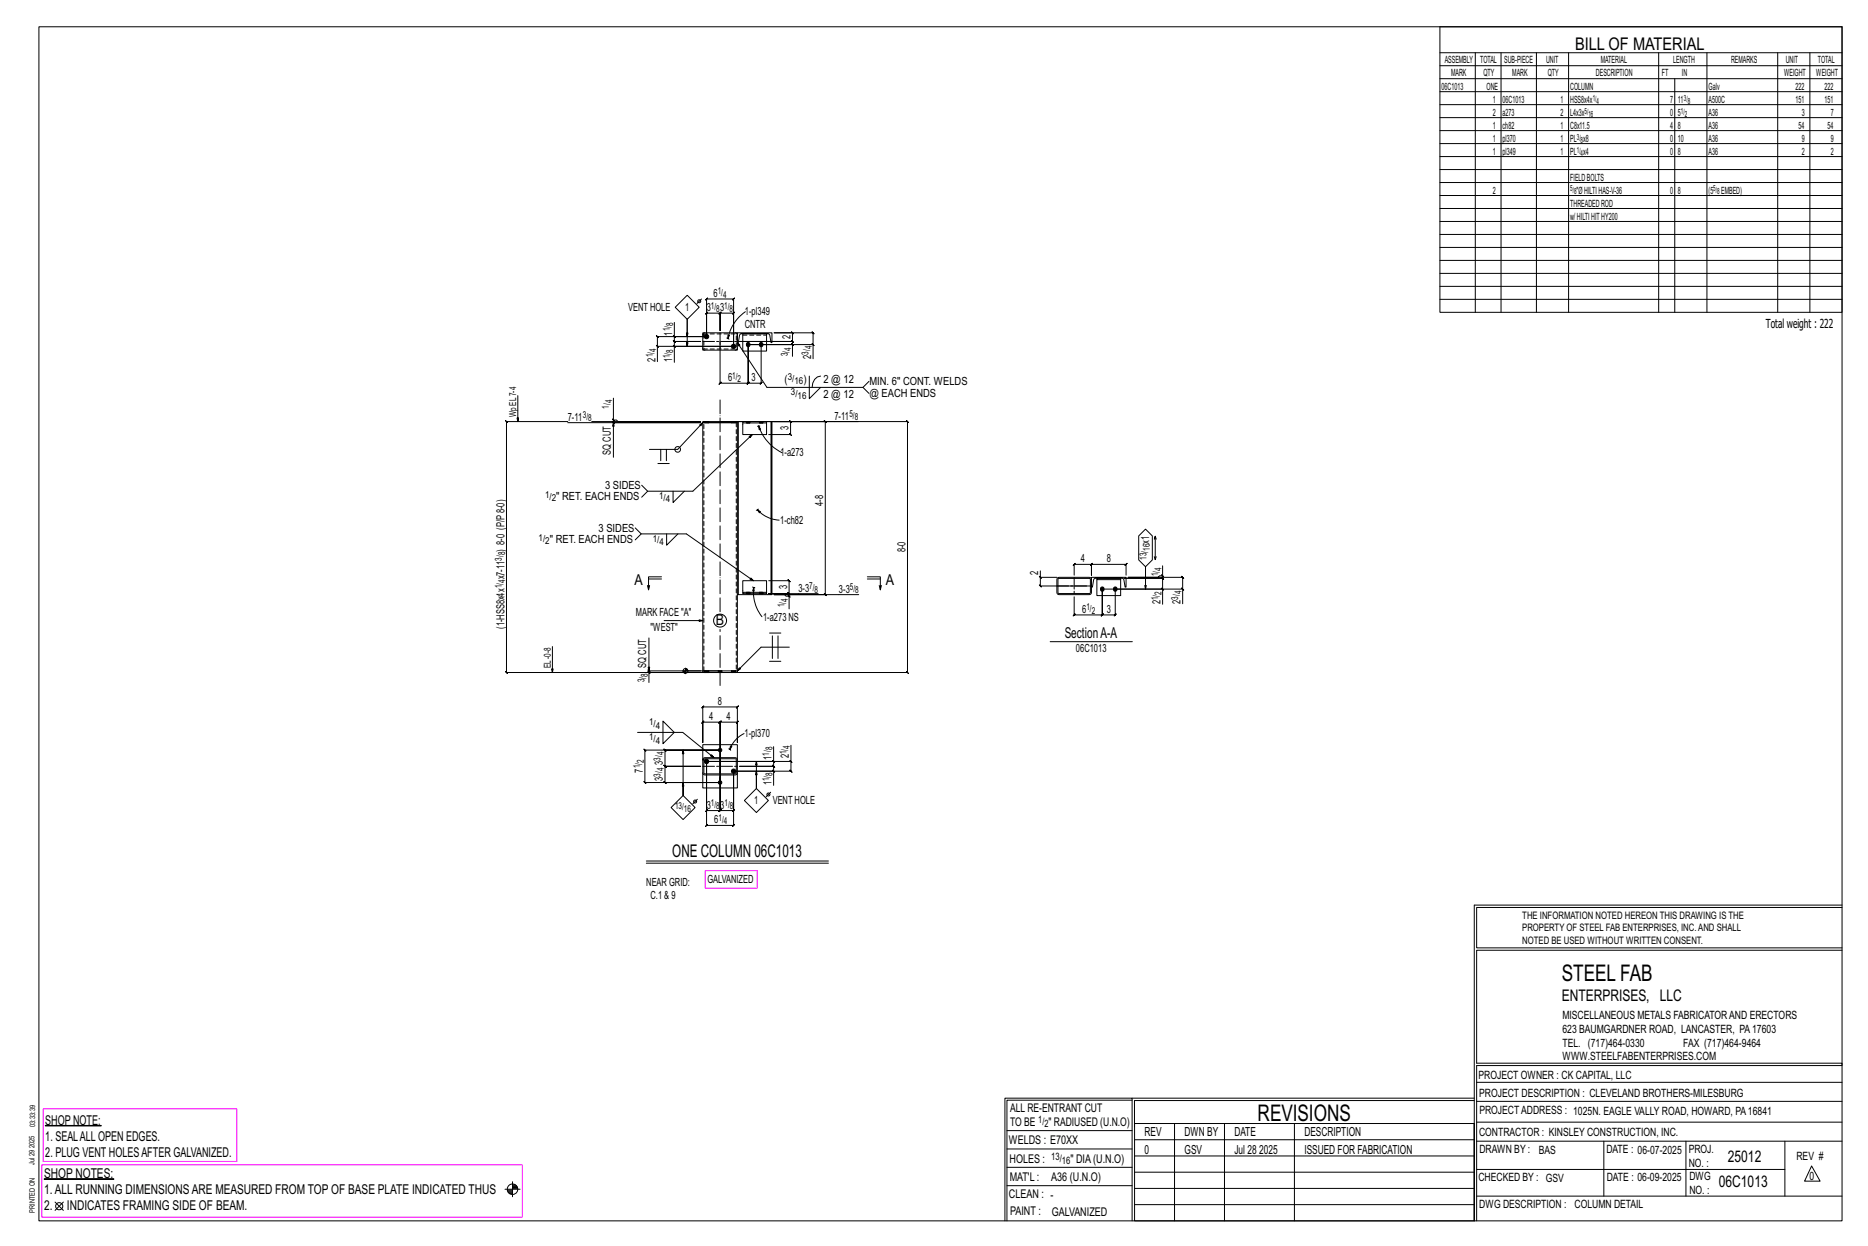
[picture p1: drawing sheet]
<svg xmlns="http://www.w3.org/2000/svg" width="914mm" height="610mm" viewBox="0 0 914 610" stroke-linecap="round" stroke-linejoin="round" font-family="sans-serif">
<g fill="#000" stroke="#000" stroke-width=".49">
<path d="M22 551h28zM22 577h34z"/>
<circle cx="346" cy="165" r="1.1"/>
<circle cx="359" cy="169" r="1.1"/>
<circle cx="366" cy="169" r="1"/>
<circle cx="372" cy="169" r="1"/>
<circle cx="540" cy="288" r="1"/>
<circle cx="546" cy="288" r="1"/>
<circle cx="346" cy="373" r="1.1"/>
<circle cx="352" cy="367" r=".9"/>
<circle cx="359" cy="377" r="1.1"/>
<circle cx="352" cy="383" r=".9"/>
</g>
<g fill="none" stroke="#000" stroke-width=".49">
<path d="M19 13h883v584h-883zM705 13h197v140h-197zM705 26h197M705 32h197M705 39h197M722 26v127M735 26v127M752 26v127M768 26v127M812 26v127M820 39v114M836 26v127"/>
<path d="M870 26v127M886 26v127M705 45h197M705 51h197M705 58h197M705 64h197M705 70h197M705 77h197M705 83h197M705 89h197M705 96h197M705 102h197"/>
<path d="M705 108h197M705 115h197M705 121h197M705 127h197M705 134h197M330 158v7h16h-24l-1-1 1 1v4M331 150l5-6 6 6-6 6zM343 146l-2 2M352 153v1l1-1zM365 153a20 20 0 0 0-9 13M705 140h197M705 146h197"/>
<path d="M321 169l1 1zM322 177v-8h37v-23h1l-1 1v-1h-13l-1 1 1-1v19v-12l-1 1 1-1h6v1l1-1h-1v9v-9h7v1l1-1h-1v16h-29v8M330 169l1 1zM330 164l1 1zM330 165v2l1 1-1-1h13h-13l1 1-1-1v2M336 165v-9v13M344 163h17v8h-17zM352 167v20v1l1-1h-1h14v1l1-1h-1v-18v18v1l1-1h-1h7l-1 1 1-1v-18M356 165v1M356 166h1M356 164h1l-1 2zM361 163h17v5h-1v-4l-1-1h-13l-2 5z"/>
<path d="M361 168l14 22h47l3-3M364 163h11v9h-11zM387 168l1 1zM388 174v-5h-22h32v7M388 169v-2v1l-1-1h1h-26h26v1l-1-1h1v-4l-1-1 1 1h-9h19v-1l1 1h-1v6M398 168l1 1zM253 194v12M300 195v11h2h1h40h-53M396 184v11l6-5M402 184a5 5 0 0 0-4 6M422 190l3 2M278 206h-30h-1l1 1v-1v123h-1l1 1v-1h104"/>
<path d="M300 205l1 1zM300 206v1v-1l1 1h-1h43h-65M300 207v17M318 220h14l12-13-1 1 1-1v121M323 220v5M326 220v5M344 206h17v1h-17zM345 206h.1M345 207h.1M345 207h15M347 206h.1M347 207h.1"/>
<path d="M352 206h92l1 1-1-1v123l1 1-1-1h-92M358 206h.1M358 207h.1M360 206h.1M360 207h.1M361 206v85h17v-85h-1v85M361 207v121l12-11h13M361 206h3M364 206h11v1h-11zM364 207v6h11v-6M368 213l-29 27h-22l-3-3M371 208l1 2z"/>
<path d="M371 208a23 23 0 0 0 12 14M371 208v1M372 208h-1M375 206h45M378 206h9h-1l1 1v-1v7l-1-1 1 1h-11M379 206h25h-1l1 1v-1v85l-1-1 1 1h-25h41M322 227h6M311 258l3 3h22l33 23M317 240l-3 3M329 240v6l6-6M371 249l1 1v1zM371 249a15 15 0 0 0 10 5"/>
<path d="M371 249l-1 1M371 249h.1M561 259l3 3v12l-3 3-4-3v-12zM314 261l-3 3M326 261v6l6-6M509 279v3h8M561 277v11M565 272l1 2v-2M565 264l1-2v12M566 262v2M569 277v5h-1h-1h-15h27h-1l1 1v-1v6M317 286v3"/>
<path d="M317 283h7M324 282h-7v7l1-3M361 291h.1M364 290h11h-11zM364 290v-6h11v6M368 287h1M369 287v2h-1zM369 287a19 19 0 0 0 4 15M369 287v1M376 284h10l1 1-1-1v6l1 1-1-1h-10h10l1 1-1-1v2M376 290h24M379 291h5l1 1h1v6"/>
<path d="M386 291l1 1zM425 282h6v7v-3M425 283h6M430 286l1 3M509 282l1 1zM509 282v5v-1l1 1h-1h24M518 283h16v1v6l-1 1h-15l-1-1zM518 283h15l1 7h-16zM526 292v9h-1l1-1v1h14h-1l1-1v1v-13v13h-1l1-1v1h6h-1l1-1v1v-13h23v8M526 281v-5l-1 1 1-1h8v1l1-1h-1v5v-5v1l1-1h-1h17v1l1-1h-1v5M534 282h17v5l-1-4h-1h-13l-1 4h-1zM537 283h12v1h-12z"/>
<path d="M537 284v7h12v-7M540 288h39v7M569 288l1 1zM569 281l1 1zM569 282v1v-1l1 1h-1h-19h19v-1l1 1h-1v5M578 288l1 1zM270 316v13M318 312v16M325 304h19M377 310h5M378 311v11M381 311v11"/>
<path d="M514 314h40M317 329l1 1zM334 328h9M334 328h2M334 329h2M335 329h1M336 327v3M336 328h1M336 327h.1M344 328h17v1h-17zM345 328h.1M345 329h.1"/>
<path d="M347 328h.1M347 329h.1M352 328h.1M352 329h.1M352 329h-34v5M352 328h-34h-1l1 1v-1v1M353 328h.1M353 329h.1M358 328h.1M358 329h.1M360 328h.1M360 329h.1"/>
<path d="M377 324h5M312 358h22l15 13M325 353l5 5-5 6zM344 346l1-1-1 1h17h-1l1-1v1v17v-10l-1 1 1-1h-9h1l-1 1v-1v30v-30h1l-1 1v-1h-8h1l-1 1v-1v10zM364 359a14 14 0 0 0-7 8M315 366l1 1h36h-26l-1-1 1 1v8l-1-1 1 1h17h-17l-1-1 1 1v8l-1-1 1 1h26h-36l-1-1 1 1v-16zM334 367v22v-6M344 372v-8h17v15h-16l-1-1v-6l1-1h15l1 1M344 378v7h17v-7M345 371h15v7l-15 1zM346 373v24h-1l1-1v1h6l1-1-1 1v-17v17l1-1-1 1h7l1-1-1 1v-20v27l1-1-1 1h-13v-1l-1 1h1zM357 366v1"/>
<path d="M357 367h1M358 365l-1 2zM370 373v13v-9M378 377l1 1zM378 372l1 1zM379 373v2l-1-1 1 1h-17h17l-1-1 1 1v2M387 372l1 1zM387 373v4l1 1-1-1h-28h20v7M387 365v8h-41h33v-8M329 395l5-6 6 6-6 6zM341 391l-2 2M364 392l6-6 6 6-6 6z"/>
<path d="M377 388l-2 2M316 421h90M316 422h90M722 443v154M722 443h180M902 444h-179v20h179M902 465h-179v55h179v1h-179v76M554 538h-61v59M554 537h168M722 538h-167v13M723 539h179M723 530h179"/>
<path d="M493 553h61M555 550h167v47h-167zM555 558h167M575 550v47M599 550v47M634 550v47M723 549h179M723 558h179M785 558v27M825 558v27M874 558v27M251 578v8"/>
<path d="M251 580h1M493 571h61M493 562h61M555 573h167M555 566h167M723 572h151M887 570l4 8h-8zM27 588l4 4M31 588l-4 4M247 582h8M248 582h3M248 583h3"/>
<path d="M249 583h2M249 584h2M251 581h2M251 580h2M492 597v-60h62v60M493 580h61M555 589h167M555 581h167M723 585h179"/>
<circle cx="342" cy="147" r=".7"/>
<circle cx="332" cy="220" r="1.4"/>
<circle cx="352" cy="304" r="3"/>
<circle cx="336" cy="328" r="1.2"/>
<circle cx="340" cy="392" r=".7"/>
<circle cx="376" cy="389" r=".7"/>
<circle cx="29" cy="590" r="1.8"/>
<circle cx="251" cy="582" r="2.6"/>
</g>
<path d="M345 426h26v9h-26zM21 543h95v25h-95zM21 570h235v26h-235z" fill="none" stroke="#f0f" stroke-width=".5"/>
<g fill="none" stroke="#000" stroke-width=".49" stroke-dasharray="2 1.4">
<path d="M344 170l1 1M345 164h-1M345 164l15-1v7l-15 1zM345 163h-1l1 1M360 171l1-1M361 164l-1-1M364 164h11M345 206h.1M345 206v1M345 207h.1M345 207v-1M345 206l1 1z"/>
<path d="M346 207l1-1M346 206h.1M347 207v-1M347 207h.1M358 206h.1M358 206v1M358 207h.1M358 207v-1M359 206v1zM359 207v-1M359 207l1-1M359 206h.1"/>
<path d="M360 207v-1M360 207h.1M360 207v121M365 206v1zM365 206h1M366 206l-1 1M366 207v-1v1M366 206v1M367 206v1M372 206v1zM372 206h.1M372 206v1"/>
<path d="M372 207l1-1-1 1M373 206v1M365 290h.1M366 290h.1M367 290h.1M367 290h-1h1M372 290h.1M373 290h.1M345 328v-121M345 328v1M345 328h.1M346 328v1z"/>
<path d="M346 328l-1 1M346 329h-1M346 328v1M347 328v1M347 328h.1M347 329h.1M347 329v-1M352 328v1M352 328h.1M352 328l1 1zM352 329h.1M353 328v1"/>
<path d="M353 328h.1M353 329h.1M353 329v-1M358 328v1M358 328h.1M359 328l-1 1M359 328v1zM359 329h.1M359 328v1M360 328v1M360 328h.1M360 329h.1"/>
<path d="M360 329v-1M344 372h1z"/>
</g>
<path d="M352 299v-103M352 335v-27" fill="none" stroke="#000" stroke-width=".49" stroke-dasharray="6.8 1 0 1"/>
<path d="M344 167h17M352 163v8M517 287h17M526 282v9M344 375h17M352 371v8" fill="none" stroke="#000" stroke-width=".49" stroke-dasharray="5.8 1 1 1"/>
<g font-size="11.2">
<text x="764" y="480">STEEL FAB</text>
<text x="616" y="548">REVISIONS</text>
</g>
<g font-size="8.6">
<text x="771" y="24">BILL OF MATERIAL</text>
<text x="329" y="419">ONE COLUMN 06C1013</text>
</g>
<g font-size="7.9">
<text x="765" y="490">ENTERPRISES, LLC</text>
<text x="846" y="569">25012</text>
<text x="841" y="581">06C1013</text>
</g>
<g font-size="7.3">
<text x="311" y="286">A</text>
<text x="434" y="286">A</text>
<text x="350" y="306">B</text>
<text x="521" y="312">SectionA-A</text>
</g>
<g font-size="6.6">
<text x="22" y="550">SHOPNOTE:</text>
<text x="22" y="558">1. SEALALLOPEN EDGES.</text>
<text x="22" y="566">2. PLUG VENT HOLESAFTER GALVANIZED.</text>
<text x="22" y="576">SHOP NOTES:</text>
<text x="22" y="584">1.ALL RUNNING DIMENSIONSARE MEASURED FROM TOP OF BASE PLATE INDICATED THUS</text>
<text x="22" y="592">2.</text>
<text x="33" y="592">INDICATES FRAMING SIDE OF BEAM.</text>
</g>
<g font-size="6.1">
<text x="864" y="161">Total weight : 222</text>
<text x="560" y="556">REV</text>
<text x="580" y="556">DWN BY</text>
<text x="604" y="556">DATE</text>
<text x="639" y="556">DESCRIPTION</text>
<text x="560" y="564">0</text>
<text x="580" y="564">GSV</text>
<text x="604" y="564">Jul 28</text>
<text x="616" y="564">2025</text>
<text x="639" y="564">ISSUED FOR FABRICATION</text>
</g>
<g font-size="5.9">
<text x="494" y="560">WELDS : E70XX</text>
<text x="494" y="569">HOLES :</text>
<text x="524" y="569">&quot; DIA(U.N.O)</text>
<text x="494" y="578">MAT'L :</text>
<text x="515" y="578">A36 (U.N.O)</text>
<text x="494" y="586">CLEAN : -</text>
<text x="495" y="595">PAINT :</text>
<text x="515" y="595">GALVANIZED</text>
</g>
<g font-size="5.8">
<text x="494" y="544">ALL RE-ENTRANT CUT</text>
<text x="494" y="551">TO BE</text>
<text x="513" y="551">&quot; RADIUSED (U.N.O)</text>
</g>
<g font-size="5.6">
<text x="765" y="499">MISCELLANEOUS METALS FABRICATORAND ERECTORS</text>
<text x="765" y="505">623 BAUMGARDNER ROAD, LANCASTER, PA17603</text>
<text x="765" y="512">TEL. (717)464-0330</text>
<text x="824" y="512">FAX (717)464-9464</text>
<text x="765" y="519">WWW.STEELFABENTERPRISES.COM</text>
<text x="724" y="528">PROJECT OWNER : CK CAPITAL, LLC</text>
<text x="724" y="537">PROJECT DESCRIPTION : CLEVELAND BROTHERS-MILESBURG</text>
<text x="724" y="545">PROJECTADDRESS : 1025N. EAGLE VALLY ROAD, HOWARD, PA16841</text>
<text x="724" y="556">CONTRACTOR : KINSLEY CONSTRUCTION, INC.</text>
<text x="724" y="564">DRAWN BY :</text>
<text x="753" y="564">BAS</text>
<text x="786" y="564">DATE : 06-07-2025</text>
<text x="827" y="564">PROJ.</text>
<text x="879" y="568">REV #</text>
<text x="827" y="571">NO. :</text>
<text x="724" y="578">CHECKED BY : GSV</text>
<text x="787" y="578">DATE : 06-09-2025</text>
<text x="827" y="578">DWG</text>
<text x="886" y="578">0</text>
<text x="827" y="584">NO. :</text>
<text x="724" y="591">DWG DESCRIPTION : COLUMN DETAIL</text>
</g>
<g font-size="5.5">
<text x="349" y="145">6</text>
<text x="307" y="152">VENT HOLE</text>
<text x="335" y="152">1</text>
<text x="346" y="152">3</text>
<text x="352" y="152">3</text>
<text x="365" y="154">1-pl349</text>
<text x="365" y="161">CNTR</text>
<text x="329" y="164" transform="rotate(-90 329 164)">1</text>
<text x="387" y="166" transform="rotate(-90 387 166)">2</text>
<text x="321" y="177" transform="rotate(-90 321 177)">2</text>
<text x="329" y="177" transform="rotate(-90 329 177)">1</text>
<text x="397" y="176" transform="rotate(-90 397 176)">2</text>
<text x="356" y="186">6</text>
<text x="368" y="186">3</text>
<text x="384" y="187">(</text>
<text x="393" y="187">)</text>
<text x="403" y="187">2 @ 12</text>
<text x="426" y="189">MIN. 6&quot; CONT. WELDS</text>
<text x="403" y="195">2 @ 12</text>
<text x="426" y="194">@ EACH ENDS</text>
<text x="278" y="206">7-11</text>
<text x="408" y="205">7-11</text>
<text x="386" y="210" transform="rotate(-90 386 210)">3</text>
<text x="299" y="222" transform="rotate(-90 299 222)">SQ CUT</text>
<text x="382" y="223">1-a273</text>
<text x="296" y="239">3 SIDES</text>
<text x="272" y="245">&quot; RET. EACH ENDS</text>
<text x="403" y="248" transform="rotate(-90 403 248)">4-8</text>
<text x="382" y="256">1-ch82</text>
<text x="293" y="260">3 SIDES</text>
<text x="247" y="270" transform="rotate(-90 247 270)">) 8-0 (P/P8-0)</text>
<text x="269" y="266">&quot; RET. EACH ENDS</text>
<text x="563" y="266" transform="rotate(-90 563 266)">x1</text>
<text x="443" y="270" transform="rotate(-90 443 270)">8-0</text>
<text x="529" y="275">4</text>
<text x="542" y="275">8</text>
<text x="508" y="281" transform="rotate(-90 508 281)">2</text>
<text x="247" y="283" transform="rotate(-90 247 283)">x7-11</text>
<text x="385" y="288" transform="rotate(-90 385 288)">3</text>
<text x="391" y="289">3-3</text>
<text x="411" y="290">3-3</text>
<text x="530" y="300">6</text>
<text x="542" y="300">3</text>
<text x="568" y="296" transform="rotate(-90 568 296)">2</text>
<text x="578" y="295" transform="rotate(-90 578 295)">2</text>
<text x="311" y="302">MARK FACE &quot;A&quot;</text>
<text x="374" y="304">1-a273 NS</text>
<text x="247" y="308" transform="rotate(-90 247 308)">(1-HSS8x4x</text>
<text x="318" y="309">&quot;WEST&quot;</text>
<text x="527" y="319">06C1013</text>
<text x="316" y="327" transform="rotate(-90 316 327)">SQ CUT</text>
<text x="351" y="345">8</text>
<text x="347" y="352">4</text>
<text x="356" y="352">4</text>
<text x="364" y="360">1-pl370</text>
<text x="378" y="372" transform="rotate(-90 378 372)">1</text>
<text x="386" y="371" transform="rotate(-90 386 371)">2</text>
<text x="315" y="378" transform="rotate(-90 315 378)">7</text>
<text x="325" y="374" transform="rotate(-90 325 374)">3</text>
<text x="325" y="382" transform="rotate(-90 325 382)">3</text>
<text x="378" y="384" transform="rotate(-90 378 384)">1</text>
<text x="346" y="396">3</text>
<text x="353" y="396">3</text>
<text x="369" y="393">1</text>
<text x="378" y="393">VENT HOLE</text>
<text x="350" y="403">6</text>
<text x="316" y="433">NEAR GRID:</text>
<text x="346" y="432">GALVANIZED</text>
<text x="318" y="440">C.1 &amp; 9</text>
</g>
<g font-size="5">
<text x="745" y="450">THE INFORMATION NOTED HEREON THIS DRAWING IS THE</text>
<text x="745" y="456">PROPERTY OF STEEL FAB ENTERPRISES, INC.AND SHALL</text>
<text x="745" y="462">NOTED BE USED WITHOUT WRITTEN CONSENT.</text>
<text x="508" y="550">1/</text>
<text x="511" y="551">2</text>
<text x="515" y="568">13/</text>
<text x="520" y="570">16</text>
</g>
<g font-size="4.9">
<text x="707" y="31">ASSEMBLY</text>
<text x="725" y="31">TOTAL</text>
<text x="736" y="31">SUB-PIECE</text>
<text x="757" y="31">UNIT</text>
<text x="784" y="31">MATERIAL</text>
<text x="819" y="31">LENGTH</text>
<text x="847" y="31">REMARKS</text>
<text x="874" y="31">UNIT</text>
<text x="890" y="31">TOTAL</text>
<text x="710" y="37">MARK</text>
<text x="726" y="37">QTY</text>
<text x="740" y="37">MARK</text>
<text x="758" y="37">QTY</text>
<text x="781" y="37">DESCRIPTION</text>
<text x="814" y="37">FT</text>
<text x="823" y="37">IN</text>
<text x="873" y="37">WEIGHT</text>
<text x="889" y="37">WEIGHT</text>
<text x="706" y="44">06C1013</text>
<text x="728" y="44">ONE</text>
<text x="769" y="44">COLUMN</text>
<text x="836" y="44">Galv</text>
<text x="879" y="44">222</text>
<text x="893" y="44">222</text>
<text x="731" y="50">1</text>
<text x="736" y="50">06C1013</text>
<text x="764" y="50">1</text>
<text x="769" y="50">HSS8x4x</text>
<text x="818" y="50">7</text>
<text x="821" y="50">11</text>
<text x="836" y="50">A500C</text>
<text x="879" y="50">151</text>
<text x="893" y="50">151</text>
<text x="731" y="57">2</text>
<text x="736" y="57">a273</text>
<text x="764" y="57">2</text>
<text x="769" y="57">L4x3x</text>
<text x="818" y="57">0</text>
<text x="821" y="57">5</text>
<text x="836" y="57">A36</text>
<text x="882" y="57">3</text>
<text x="896" y="57">7</text>
<text x="731" y="63">1</text>
<text x="736" y="63">ch82</text>
<text x="764" y="63">1</text>
<text x="769" y="63">C8x11.5</text>
<text x="818" y="63">4</text>
<text x="821" y="63">8</text>
<text x="836" y="63">A36</text>
<text x="880" y="63">54</text>
<text x="895" y="63">54</text>
<text x="731" y="69">1</text>
<text x="736" y="69">pl370</text>
<text x="764" y="69">1</text>
<text x="769" y="69">PL x8</text>
<text x="818" y="69">0</text>
<text x="821" y="69">10</text>
<text x="836" y="69">A36</text>
<text x="882" y="69">9</text>
<text x="896" y="69">9</text>
<text x="731" y="76">1</text>
<text x="736" y="76">pl349</text>
<text x="764" y="76">1</text>
<text x="769" y="76">PL x4</text>
<text x="818" y="76">0</text>
<text x="821" y="76">8</text>
<text x="836" y="76">A36</text>
<text x="882" y="76">2</text>
<text x="896" y="76">2</text>
<text x="769" y="88">FIELDBOLTS</text>
<text x="731" y="95">2</text>
<text x="772" y="95">&quot;ØHILTIHAS-V-36</text>
<text x="818" y="95">0</text>
<text x="821" y="95">8</text>
<text x="836" y="95">(5</text>
<text x="843" y="95">EMBED)</text>
<text x="769" y="101">THREADEDROD</text>
<text x="769" y="107">w/HILTIHITHY200</text>
</g>
<g font-size="4.7">
<text x="351" y="144">1/</text>
<text x="354" y="146">4</text>
<text x="348" y="151">1/</text>
<text x="351" y="153">8</text>
<text x="355" y="151">1/</text>
<text x="357" y="153">8</text>
<text x="330" y="159" transform="rotate(-90 330 159)">8</text>
<text x="328" y="162" transform="rotate(-90 328 162)">1/</text>
<text x="321" y="172" transform="rotate(-90 321 172)">4</text>
<text x="330" y="173" transform="rotate(-90 330 173)">8</text>
<text x="387" y="172" transform="rotate(-90 387 172)">4</text>
<text x="396" y="173" transform="rotate(-90 396 173)">3/</text>
<text x="397" y="171" transform="rotate(-90 397 171)">4</text>
<text x="320" y="175" transform="rotate(-90 320 175)">1/</text>
<text x="328" y="175" transform="rotate(-90 328 175)">1/</text>
<text x="386" y="174" transform="rotate(-90 386 174)">3/</text>
<text x="358" y="185">1/</text>
<text x="361" y="187">2</text>
<text x="386" y="186">3/</text>
<text x="389" y="188">16</text>
<text x="300" y="197" transform="rotate(-90 300 197)">4</text>
<text x="387" y="193">3/</text>
<text x="390" y="195">16</text>
<text x="298" y="200" transform="rotate(-90 298 200)">1/</text>
<text x="253" y="204" transform="rotate(-90 253 204)">Wp EL7-4</text>
<text x="285" y="205">3/</text>
<text x="288" y="206">8</text>
<text x="416" y="204">5/</text>
<text x="418" y="206">8</text>
<text x="267" y="244">1/</text>
<text x="270" y="245">2</text>
<text x="323" y="244">1/</text>
<text x="326" y="246">4</text>
<text x="264" y="265">1/</text>
<text x="267" y="266">2</text>
<text x="319" y="265">1/</text>
<text x="323" y="267">4</text>
<text x="563" y="270" transform="rotate(-90 563 270)">16</text>
<text x="246" y="274" transform="rotate(-90 246 274)">3/</text>
<text x="247" y="272" transform="rotate(-90 247 272)">8</text>
<text x="561" y="274" transform="rotate(-90 561 274)">13/</text>
<text x="567" y="282" transform="rotate(-90 567 282)">1/</text>
<text x="569" y="279" transform="rotate(-90 569 279)">4</text>
<text x="246" y="288" transform="rotate(-90 246 288)">1/</text>
<text x="247" y="285" transform="rotate(-90 247 285)">4</text>
<text x="396" y="288">7/</text>
<text x="399" y="290">8</text>
<text x="416" y="289">5/</text>
<text x="419" y="290">8</text>
<text x="567" y="294" transform="rotate(-90 567 294)">1/</text>
<text x="569" y="291" transform="rotate(-90 569 291)">2</text>
<text x="577" y="293" transform="rotate(-90 577 293)">3/</text>
<text x="578" y="291" transform="rotate(-90 578 291)">4</text>
<text x="384" y="297" transform="rotate(-90 384 297)">1/</text>
<text x="386" y="295" transform="rotate(-90 386 295)">4</text>
<text x="532" y="299">1/</text>
<text x="534" y="300">2</text>
<text x="270" y="327" transform="rotate(-90 270 327)">EL-0-8</text>
<text x="315" y="334" transform="rotate(-90 315 334)">3/</text>
<text x="317" y="331" transform="rotate(-90 317 331)">8</text>
<text x="318" y="355">1/</text>
<text x="321" y="357">4</text>
<text x="318" y="362">1/</text>
<text x="321" y="364">4</text>
<text x="325" y="369" transform="rotate(-90 325 369)">4</text>
<text x="376" y="370" transform="rotate(-90 376 370)">1/</text>
<text x="378" y="367" transform="rotate(-90 378 367)">8</text>
<text x="385" y="369" transform="rotate(-90 385 369)">1/</text>
<text x="387" y="366" transform="rotate(-90 387 366)">4</text>
<text x="313" y="376" transform="rotate(-90 313 376)">1/</text>
<text x="315" y="373" transform="rotate(-90 315 373)">2</text>
<text x="323" y="372" transform="rotate(-90 323 372)">3/</text>
<text x="325" y="377" transform="rotate(-90 325 377)">4</text>
<text x="323" y="380" transform="rotate(-90 323 380)">3/</text>
<text x="376" y="382" transform="rotate(-90 376 382)">1/</text>
<text x="378" y="380" transform="rotate(-90 378 380)">8</text>
<text x="330" y="396">13/</text>
<text x="348" y="394">1/</text>
<text x="351" y="396">8</text>
<text x="355" y="394">1/</text>
<text x="357" y="396">8</text>
<text x="335" y="397">16</text>
<text x="352" y="402">1/</text>
<text x="354" y="403">4</text>
</g>
<g font-size="4.2">
<text x="780" y="49">1/</text>
<text x="781" y="51">4</text>
<text x="824" y="49">3/</text>
<text x="826" y="51">8</text>
<text x="776" y="56">5/</text>
<text x="778" y="57">16</text>
<text x="823" y="56">1/</text>
<text x="825" y="57">2</text>
<text x="772" y="68">3/</text>
<text x="774" y="70">8</text>
<text x="772" y="75">1/</text>
<text x="774" y="76">4</text>
<text x="769" y="94">5/</text>
<text x="770" y="95">8</text>
<text x="839" y="94">5/</text>
<text x="841" y="95">8</text>
</g>
<g font-size="3.7">
<text x="17" y="551" transform="rotate(-90 17 551)">03:33:39</text>
<text x="17" y="562" transform="rotate(-90 17 562)">2025</text>
<text x="17" y="570" transform="rotate(-90 17 570)">Jul 29</text>
<text x="17" y="593" transform="rotate(-90 17 593)">PRINTED ON</text>
</g>
</svg>
